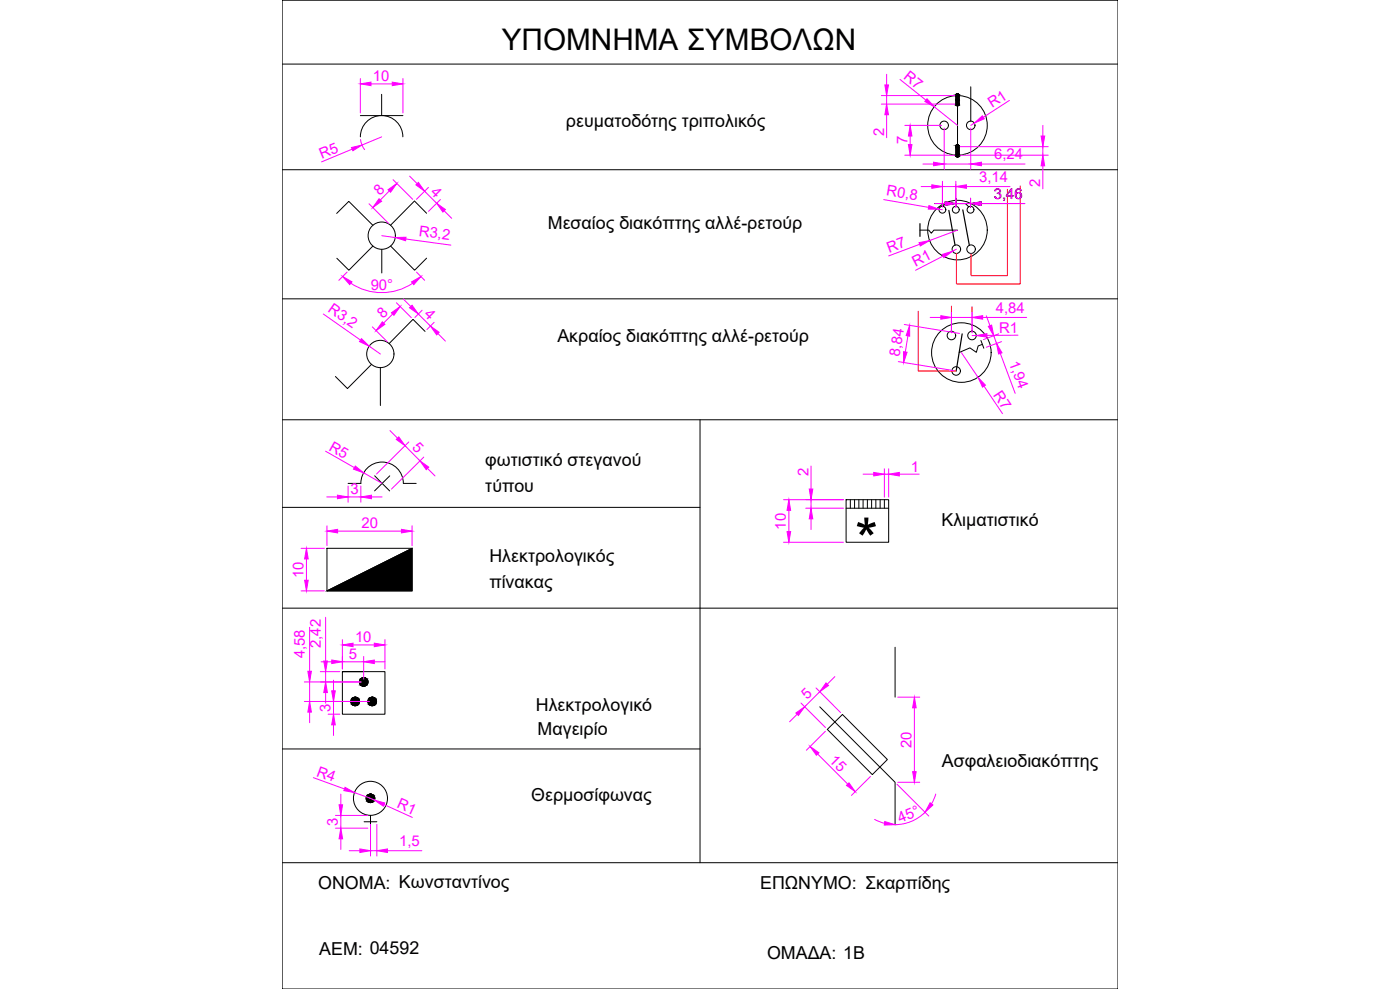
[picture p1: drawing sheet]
<svg xmlns="http://www.w3.org/2000/svg" width="841mm" height="594mm" viewBox="0 0 841 594" stroke-linecap="round" stroke-linejoin="round" font-family="sans-serif">
<!-- layer: 0 -->
<g fill="none" stroke="#000" stroke-width=".6">
<path d="M169 0h503v594h-503zM170 38h502M229 57v12M574 57l1-1 1 1M574 57a18 18 0 0 0-17 18 18 18 0 0 0 17 18M574 57v6a1 1 0 0 0 1 1 1 1 0 0 0 1-1v-6M576 57a18 18 0 0 1 17 18 18 18 0 0 1-17 18M583 52v21M216 69h26M575 64v23M216 82a13 13 0 0 1 13-13 13 13 0 0 1 13 13M574 93l1 1 1-1"/>
<path d="M574 88v5M576 88v5M576 88l-1-1-1 1M169 102h503M574 119v5M583 119v5M202 128l8-7 14 14M256 128l-7-7-14 14M553 138h5l1 2 2-2h14M561 122h7M568 122h12l2 2M568 122l-2 2"/>
<path d="M574 122h9M589 122h27M224 148l-14 14-8-7M229 150v14M235 148l14 14 7-7M169 180h503M255 199l-7-7-14 14M223 219l-14 14-8-7M589 205l2 4M590 207l-2 1-1 4-4-3-7 3M229 221v23M169 252h503"/>
<path d="M421 252v266M209 290h8a13 13 0 0 1 13-12 13 13 0 0 1 12 12h8M225 286l9 9M234 286l-9 9M169 305h252M508 300h26v26h-26zM508 305h26M511 300v5M513 300v5M516 300v5M518 300v5M521 300v5"/>
<path d="M524 300v5M526 300v5M529 300v5M531 300v5M196 329h52v26h-52zM248 329l-52 26M169 365h503M538 389v30M206 403v26h25v-26h-25h12M492 425l46 45v25M497 438l9-9 27 27-9 9zM169 450h252"/>
<path d="M219 494h7M223 490v7M169 518h503"/>
<circle cx="567" cy="75" r="2.6"/>
<circle cx="583" cy="75" r="2.6"/>
<circle cx="566" cy="126" r="2.1"/>
<circle cx="574" cy="126" r="2.1"/>
<circle cx="575" cy="138" r="18"/>
<circle cx="583" cy="126" r="2.1"/>
<circle cx="229" cy="142" r="8"/>
<circle cx="575" cy="150" r="2.6"/>
<circle cx="583" cy="150" r="2.6"/>
<circle cx="228" cy="213" r="8"/>
<circle cx="572" cy="202" r="2.6"/>
<circle cx="578" cy="212" r="18"/>
<circle cx="584" cy="202" r="2.6"/>
<circle cx="574" cy="223" r="2.6"/>
<circle cx="218" cy="410" r="2.6"/>
<circle cx="213" cy="421" r="2.6"/>
<circle cx="224" cy="421" r="2.6"/>
<circle cx="223" cy="480" r="10"/>
<circle cx="223" cy="480" r="2.6"/>
</g>
<g fill="#000" stroke="#000" stroke-width=".6">
<path d="M575 57h1zM575 56h1zM575 94h1zM568 121l6 1-6 1zM583 122l6-1v2z"/>
<path d="M575 56h1zM575 56h1zM575 56h1z"/>
<path d="M575 56l1 1zM575 57h1zM575 57h1z"/>
<path d="M575 57h1zM574 57h2zM574 57h2zM574 57h2z"/>
<path d="M574 57h2zM574 57h2z"/>
<path d="M574 57h2zM574 57h2z"/>
<path d="M574 57h2zM574 57h2z"/>
<path d="M574 57h2zM574 57h2z"/>
<path d="M574 57h2zM574 57h2z"/>
<path d="M574 57h2zM574 57h2z"/>
<path d="M574 57h2zM574 57h2z"/>
<path d="M574 57h2zM574 57h2z"/>
<path d="M574 57l2 3v-3zM574 57l2 3h-2zM574 60h2zM574 60h2z"/>
<path d="M575 63h1zM575 63v1z"/>
<path d="M575 63h1zM575 63h1z"/>
<path d="M574 63h2zM574 63h2z"/>
<path d="M574 63h2zM574 63h2z"/>
<path d="M574 63h2zM574 63h2z"/>
<path d="M574 60l2 3v-3zM574 60l2 3h-2z"/>
<path d="M574 63h2zM574 63h2z"/>
<path d="M574 63h2zM574 63h2z"/>
<path d="M575 87h1zM575 87h1zM575 87h1zM575 87h1z"/>
<path d="M575 94h1zM575 94h1z"/>
<path d="M575 87h1zM575 87h1zM575 87h1zM575 87h1z"/>
<path d="M575 94h1zM575 94h1z"/>
<path d="M575 87h1zM575 87h1zM574 87h2zM574 87h2z"/>
<path d="M575 94h1zM575 94h1z"/>
<path d="M574 94h2zM574 94h2z"/>
<path d="M574 94h2zM574 94h2z"/>
<path d="M574 87l2 1zM574 88h2zM574 88h2zM574 88h2z"/>
<path d="M574 94h2zM574 94h2z"/>
<path d="M574 88h2zM574 88h2zM574 88h2zM574 88h2z"/>
<path d="M574 94h2zM574 94h2z"/>
<path d="M574 88h2zM574 88h2zM574 88h2zM574 88h2z"/>
<path d="M574 94h2zM574 94h2z"/>
<path d="M574 94h2zM574 94h2z"/>
<path d="M574 93h2zM574 93l2 1z"/>
<path d="M574 88h2zM574 88h2zM574 88h2zM574 88h2z"/>
<path d="M574 88l2 5v-5zM574 88l2 5h-2z"/>
<path d="M574 93h2zM574 93h2z"/>
<path d="M574 93h2zM574 93h2z"/>
<path d="M574 93h2zM574 93h2z"/>
</g>
<path d="M553 134v8M570 126l4 21M578 126l4 21M578 201l-4 22" fill="none" stroke="#000" stroke-width=".72"/>
<path d="M566 111v13M574 111v13M605 114v52h-22v-14M613 112v59h-38v-19M552 187v36h22M572 184v16M584 184v16" fill="none" stroke="#f00" stroke-width=".6"/>
<!-- layer: Layer1 -->
<g fill="#000" stroke="#000" stroke-width=".6">
<path d="M196 355l52-26v26z"/>
<path d="M213 419h1zM213 419h1z"/>
<path d="M213 419h1zM212 419h2z"/>
<path d="M212 419h3zM212 419h3z"/>
<path d="M212 419l3 1zM211 420h4z"/>
<path d="M211 420h5zM211 420h5h-5z"/>
<path d="M218 407h1zM218 407h1z"/>
<path d="M218 407h2zM217 407h3z"/>
<path d="M218 412h1zM218 412h1z"/>
<path d="M217 407l3 1zM217 408h3z"/>
<path d="M217 412h3zM217 412h2z"/>
<path d="M217 408h3zM217 408h3h-3z"/>
<path d="M217 412h3zM217 412h3z"/>
<path d="M217 408h4zM217 408h4h-5z"/>
<path d="M217 411h3zM217 411l3 1z"/>
<path d="M216 408l5 1v-1zM216 408l5 1h-5z"/>
<path d="M216 411h5zM216 411h4z"/>
<path d="M216 409h5zM216 409h5h-5z"/>
<path d="M216 411h5zM216 411h5h-5z"/>
<path d="M216 409l5 1v-1zM216 409l5 1h-5z"/>
<path d="M216 410l5 1v-1zM216 410l5 1h-5z"/>
<path d="M216 410h5zM216 410h5h-5z"/>
<path d="M223 419h1zM223 419h1z"/>
<path d="M223 419h2zM222 419h3z"/>
<path d="M222 419h3zM222 419h3z"/>
<path d="M222 419l3 1zM222 420h3z"/>
<path d="M222 420h4zM222 420h4h-5z"/>
<path d="M213 424h1zM213 424h1z"/>
<path d="M212 424h2zM212 424h2z"/>
<path d="M212 423h3zM212 423l2 1z"/>
<path d="M211 423h4zM211 423h4z"/>
<path d="M211 420h5zM211 420h5h-5z"/>
<path d="M211 423h5zM211 423h4z"/>
<path d="M211 420l5 1v-1zM211 420l5 1h-5z"/>
<path d="M211 422l5 1v-1zM211 422l5 1h-5z"/>
<path d="M211 421h5zM211 421h5h-5z"/>
<path d="M211 422h5zM211 422h5h-5z"/>
<path d="M211 421l5 1v-1zM211 421l5 1h-5z"/>
<path d="M223 424h1zM223 424h1z"/>
<path d="M222 424h3zM222 424h2z"/>
<path d="M222 423h3zM222 423l3 1z"/>
<path d="M222 423h3zM222 423h3z"/>
<path d="M221 420h5zM221 420h5h-5z"/>
<path d="M221 423h5zM221 423h4z"/>
<path d="M221 420l5 1v-1zM221 420l5 1h-5z"/>
<path d="M221 422l5 1v-1zM221 422l5 1h-5z"/>
<path d="M221 421h5zM221 421h5h-5z"/>
<path d="M221 422h5zM221 422h5h-5z"/>
<path d="M221 421l5 1v-1zM221 421l5 1h-5z"/>
<path d="M222 477h1zM222 477h1z"/>
<path d="M222 477h2zM221 477h3z"/>
<path d="M221 477l3 1zM221 478h3z"/>
<path d="M221 478h3zM221 478h3h-3z"/>
<path d="M221 478h4zM221 478h4h-5z"/>
<path d="M220 478l5 1v-1zM220 478l5 1h-5z"/>
<path d="M220 479h5zM220 479h5h-5z"/>
<path d="M220 479l5 1v-1zM220 479l5 1h-5z"/>
<path d="M220 480h5zM220 480h5h-5z"/>
<path d="M222 482h1zM222 482h1z"/>
<path d="M221 482h3zM221 482h2z"/>
<path d="M221 482h3zM221 482h3z"/>
<path d="M221 481h3zM221 481l3 1z"/>
<path d="M220 481h5zM220 481h4z"/>
<path d="M220 480l5 1v-1zM220 480l5 1h-5z"/>
<path d="M220 480h5zM220 480h5h-5z"/>
</g>
<g fill="none" stroke="#f0f" stroke-width=".6">
<path d="M216 47v21M223 50h13M242 47v21M529 57h45M533 45v6M533 57v6M541 48l15 12M529 63h45M533 69v14M544 75h22M561 64l14 11M567 77v25"/>
<path d="M583 77v25M585 74l-2 1M606 60l-15 10M626 75v7M212 90l-19 7M217 84v3l2 3M229 82l-12 5M544 93h30M547 82v5M554 99h7M567 99h16M577 93h53"/>
<path d="M577 88h53M590 99h26M626 88v5M626 100v13M234 115l-6 5M236 108l12 12M246 106l5 4M255 115l7 7M257 113l-7 7M265 120l-8 7M531 120l27 5M553 112h7"/>
<path d="M566 109v15M566 112h8M574 109v15M581 112h26M583 119v5M222 122l11 12M267 127l4 4M561 122h7M564 126h2M574 122h9M575 138l-17 6M589 122h27"/>
<path d="M229 142l8 1M244 144l27 3M552 147l-18 7M567 154l-17 8M575 150l-3 1M208 163l-4 5M211 170a33 33 0 0 0 37 0M242 180l5 4M250 163l5 5M194 189l23 15M224 196l9 9M236 189l-6 5"/>
<path d="M238 182l9 9M251 189l8 7M254 186l-5 5M261 194l-5 4M543 195l33 5M559 191h6M572 188v12M572 191h12M584 188v12M590 191h27M592 190l3 6M222 208l7 5"/>
<path d="M263 200l5 5M540 217l33 6M545 202l-1 9M578 212l10 15M584 202h2M597 202l2 4M600 201l-9 3M601 212l9 24M602 205l-9 4M612 201h-19M591 232l11 16M234 259l5 4"/>
<path d="M196 271l17 10M243 268l9 9M246 265l-20 20M255 275l-20 19M487 280v14M196 299h7M209 292v10M209 299h8M217 292v10M218 284l12 6M223 299h7M257 281l4 5"/>
<path d="M518 285h7M531 282v17M531 285h3M534 282v17M540 285h12M196 316v12M203 319h38M248 316v12M471 300h36M474 307v12M484 305h23M487 300v5"/>
<path d="M487 312v6M181 329h14M184 336v13M471 326h36M181 355h14M186 377v26M196 371v26M193 398h6M206 384v18M206 398h12M212 387h13M218 394v14"/>
<path d="M225 398h6M231 384v18M183 410h34M186 410v11M192 403h12M196 403v7M196 416v6M200 409v6M490 413l15 15M492 416l-9 9M502 406l-5 5M539 419h14"/>
<path d="M183 421h39M186 428v6M197 429h7M200 421v8M200 435v7M479 429l-5 5M481 422l15 15M496 439l-12 12M549 425v39M491 453l18 18M188 467l19 7M205 477v6"/>
<path d="M213 476l12 5M523 466l-12 12M539 471l19 19M539 470h14M562 477l-2 6M202 490h19M202 497h19M205 490v7M223 495v19M226 495v19M231 483l17 8M525 492l6 3"/>
<path d="M556 488a25 25 0 0 1-18 7M205 504v6M210 511h6M223 511h3M233 511h20"/>
</g>
<g fill="#f0f" stroke="#f0f" stroke-width=".6">
<path d="M216 50l7-1v2z"/>
<path d="M236 49l6 1-6 1z"/>
<path d="M211 89l6-2-5 4z"/>
<path d="M585 74l5-4 1 1z"/>
<path d="M557 59l4 5-5-3z"/>
<path d="M547 75l1 7h-2z"/>
<path d="M546 87h2l-1 6z"/>
<path d="M561 97l6 2-6 1z"/>
<path d="M583 99l7-2v3z"/>
<path d="M625 82h3l-2 6z"/>
<path d="M626 93l2 7h-3z"/>
<path d="M532 51h2l-1 6z"/>
<path d="M533 63l1 6h-2z"/>
<path d="M560 111l6 1-6 1z"/>
<path d="M574 112l7-1v2z"/>
<path d="M568 121l6 1-6 1z"/>
<path d="M583 122l6-1v2z"/>
<path d="M558 124l6 2h-6z"/>
<path d="M552 146l6-2-5 4z"/>
<path d="M566 153l6-2-5 4z"/>
<path d="M228 119l1 2-5 4z"/>
<path d="M233 114l5-4-3 5z"/>
<path d="M250 111l1-1 4 5z"/>
<path d="M262 122l6 4-2 1z"/>
<path d="M237 143h7v2z"/>
<path d="M206 166l5 3-1 2z"/>
<path d="M247 169l6-3-4 5z"/>
<path d="M217 203l5 5-6-3z"/>
<path d="M230 193l1 2-5 4z"/>
<path d="M235 188l5-4-3 5z"/>
<path d="M246 185l2-2 3 6z"/>
<path d="M259 196l5 4-2 1z"/>
<path d="M543 211l2 1-2 6z"/>
<path d="M546 195v7h-2z"/>
<path d="M565 190l7 1-7 1z"/>
<path d="M584 191l6-1v2z"/>
<path d="M586 202l7-2v3z"/>
<path d="M594 196l2-1 1 7z"/>
<path d="M599 206l3 6-2 1z"/>
<path d="M588 227l4 4-2 2z"/>
<path d="M525 284l6 1-6 1z"/>
<path d="M534 285l6-1v2z"/>
<path d="M474 300l1 7h-2z"/>
<path d="M473 319h2l-1 7z"/>
<path d="M487 305l1 7h-2z"/>
<path d="M486 294h2l-1 6z"/>
<path d="M240 262l3 6-5-4z"/>
<path d="M252 277l6 4-2 1z"/>
<path d="M203 297l6 2-6 1z"/>
<path d="M217 299l6-2v3z"/>
<path d="M213 280l5 4-6-2z"/>
<path d="M196 319l7-1v2z"/>
<path d="M241 318l7 1-7 1z"/>
<path d="M184 329l1 7h-2z"/>
<path d="M183 349h2l-1 6z"/>
<path d="M186 421l1 7h-2z"/>
<path d="M185 403h2l-1 7z"/>
<path d="M206 387l6-1v2z"/>
<path d="M225 386l6 1-6 1z"/>
<path d="M218 398l7-2v3z"/>
<path d="M199 396l7 2-7 1z"/>
<path d="M196 410l1 6h-2z"/>
<path d="M195 397h2l-1 6z"/>
<path d="M199 415h2l-1 6z"/>
<path d="M200 429l1 6h-2z"/>
<path d="M225 481l6 1-1 2z"/>
<path d="M207 473l6 3-6-1z"/>
<path d="M204 483h2l-1 7z"/>
<path d="M205 497l1 7h-2z"/>
<path d="M216 510l7 1-7 1z"/>
<path d="M226 511l7-1v2z"/>
<path d="M549 419l1 6h-2z"/>
<path d="M548 464h2l-1 6z"/>
<path d="M487 448l5 4-2 2z"/>
<path d="M508 472l2-2 4 6z"/>
<path d="M478 428l5-3-3 5z"/>
<path d="M496 410l2 2-6 4z"/>
<path d="M531 493l7 2-7 1z"/>
<path d="M559 482l1 2-4 4z"/>
</g>
<text font-size="35.7" x="514" y="337">*</text>
<text font-size="17.9" x="301" y="30">ΥΠΟΜΝΗΜΑ ΣΥΜΒΟΛΩΝ</text>
<g font-size="10.7">
<text x="340" y="77">ρευματοδότης τριπολικός</text>
<text x="329" y="138">Μεσαίος διακόπτης αλλέ-ρετούρ</text>
<text x="335" y="205">Ακραίος διακόπτης αλλέ-ρετούρ</text>
<text x="292" y="280">φωτιστικό στεγανού</text>
<text x="292" y="295">τύπου</text>
<text x="566" y="316">Κλιματιστικό</text>
<text x="294" y="338">Ηλεκτρολογικός</text>
<text x="294" y="353">πίνακας</text>
<text x="322" y="427">Ηλεκτρολογικό</text>
<text x="323" y="441">Μαγειρίο</text>
<text x="566" y="461">Ασφαλειοδιακόπτης</text>
<text x="319" y="481">Θερμοσίφωνας</text>
<text x="191" y="534">ΟΝΟΜΑ: Κωνσταντίνος</text>
<text x="457" y="534">ΕΠΩΝΥΜΟ: Σκαρπίδης</text>
<text x="192" y="573">ΑΕΜ: 04592</text>
<text x="461" y="576">ΟΜΑΔΑ: 1B</text>
</g>
<g font-size="8.9" fill="#f0f">
<text x="542" y="47" transform="rotate(39 542 47)">R7</text>
<text x="224" y="49">10</text>
<text x="596" y="65" transform="rotate(-33 596 65)">R1</text>
<text x="531" y="81" transform="rotate(-90 531 81)">2</text>
<text x="545" y="87" transform="rotate(-90 545 87)">7</text>
<text x="193" y="95" transform="rotate(-22 193 95)">R5</text>
<text x="597" y="96">6,24</text>
<text x="588" y="109">3,14</text>
<text x="625" y="112" transform="rotate(-90 625 112)">2</text>
<text x="228" y="118" transform="rotate(-45 228 118)">8</text>
<text x="258" y="116" transform="rotate(45 258 116)">4</text>
<text x="532" y="117" transform="rotate(10 532 117)">R0,8</text>
<text x="251" y="142" transform="rotate(8 251 142)">R3,2</text>
<text x="534" y="152" transform="rotate(-21 534 152)">R7</text>
<text x="550" y="160" transform="rotate(-27 550 160)">R1</text>
<text x="223" y="174">90°</text>
<text x="197" y="187" transform="rotate(35 197 187)">R3,2</text>
<text x="230" y="192" transform="rotate(-45 230 192)">8</text>
<text x="254" y="189" transform="rotate(45 254 189)">4</text>
<text x="598" y="188">4,84</text>
<text x="600" y="200">R1</text>
<text x="540" y="215" transform="rotate(-81 540 215)">8,84</text>
<text x="606" y="218" transform="rotate(70 606 218)">1,94</text>
<text x="597" y="237" transform="rotate(56 597 237)">R7</text>
<text x="247" y="269" transform="rotate(46 247 269)">5</text>
<text x="197" y="270" transform="rotate(30 197 270)">R5</text>
<text x="486" y="286" transform="rotate(-90 486 286)">2</text>
<text x="547" y="283">1</text>
<text x="210" y="297">3</text>
<text x="217" y="317">20</text>
<text x="472" y="318" transform="rotate(-90 472 318)">10</text>
<text x="182" y="347" transform="rotate(-90 182 347)">10</text>
<text x="193" y="389" transform="rotate(-90 193 389)">2,42</text>
<text x="213" y="386">10</text>
<text x="183" y="395" transform="rotate(-90 183 395)">4,58</text>
<text x="210" y="396">5</text>
<text x="485" y="421" transform="rotate(-45 485 421)">5</text>
<text x="199" y="428" transform="rotate(-90 199 428)">3</text>
<text x="548" y="449" transform="rotate(-90 548 449)">20</text>
<text x="498" y="457" transform="rotate(45 498 457)">15</text>
<text x="190" y="466" transform="rotate(20 190 466)">R4</text>
<text x="238" y="485" transform="rotate(24 238 485)">R1</text>
<text x="203" y="496" transform="rotate(-90 203 496)">3</text>
<text x="541" y="494" transform="rotate(-23 541 494)">45°</text>
<text x="240" y="508">1,5</text>
</g>
<text font-size="8.9" x="597" y="119">3,46</text>
</svg>
